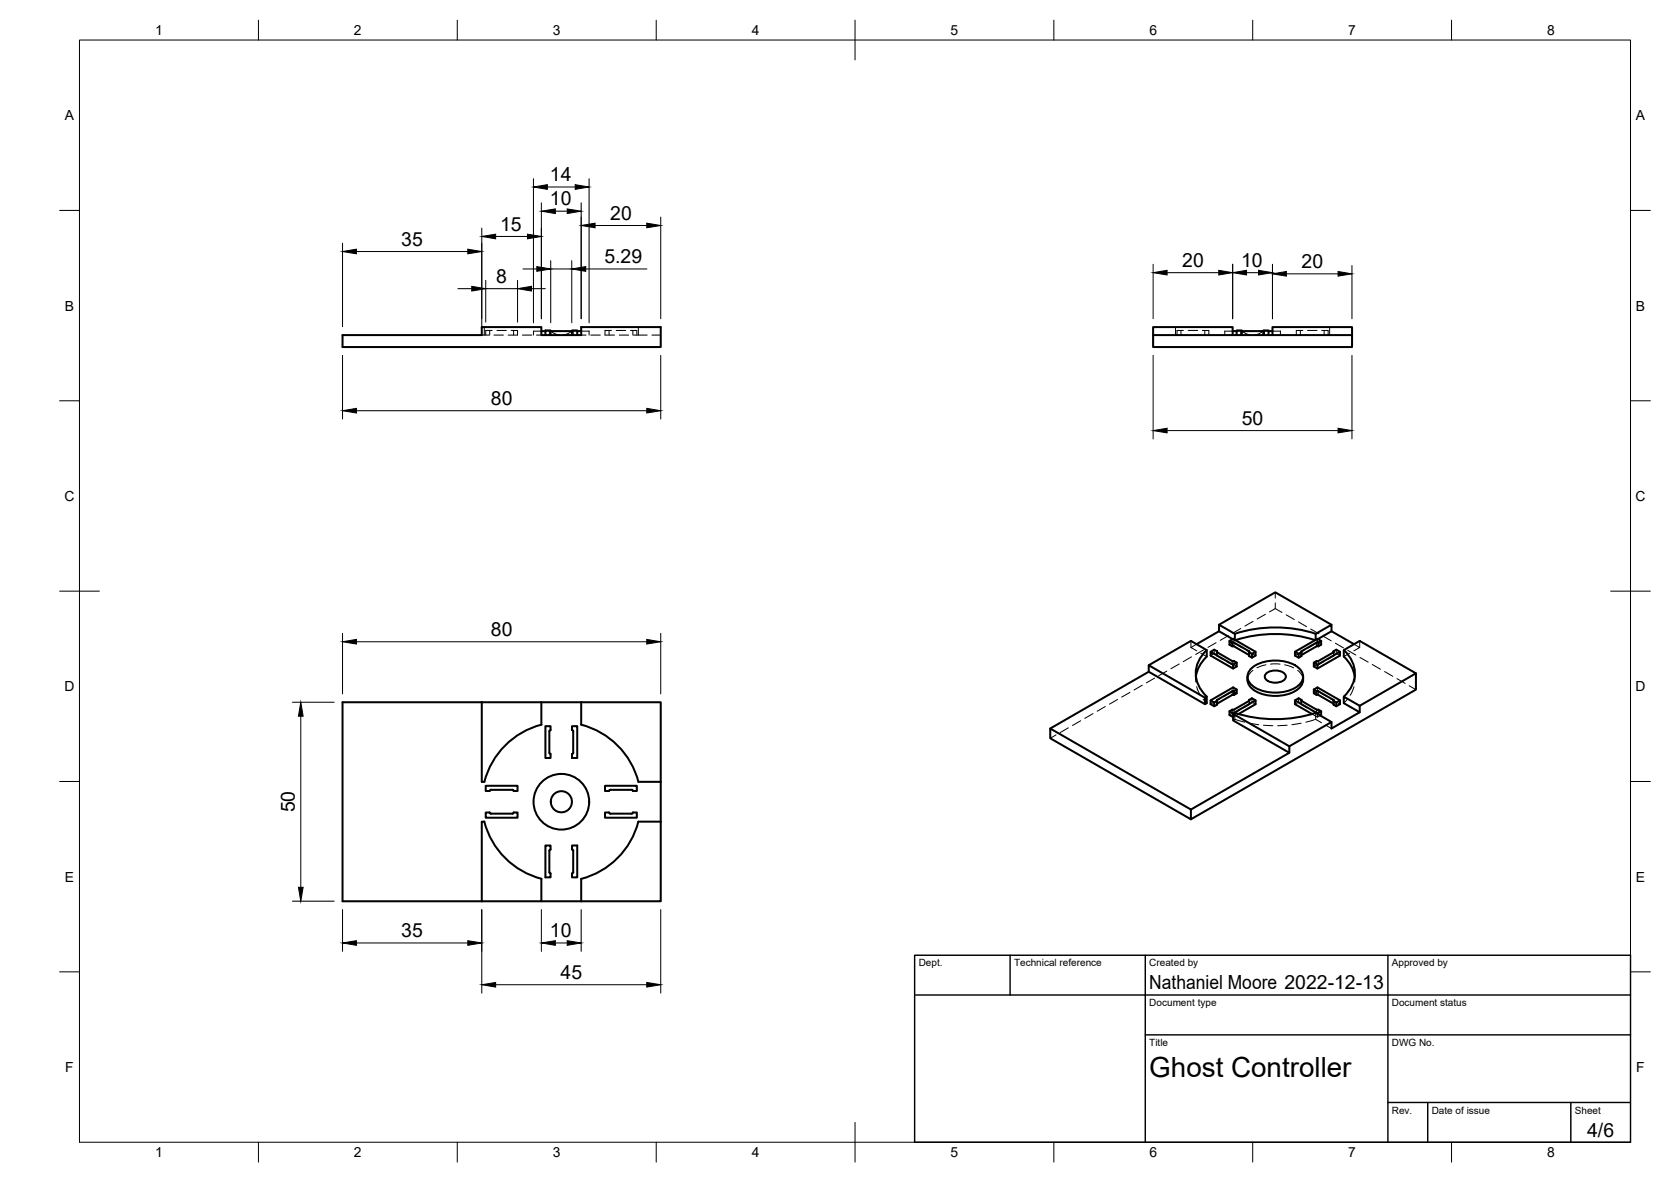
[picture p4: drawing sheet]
<svg xmlns="http://www.w3.org/2000/svg" width="420mm" height="297mm" viewBox="0 0 420 297" stroke-linecap="round" stroke-linejoin="round" font-family="sans-serif">
<!-- layer: Visible -->
<g fill="none" stroke="#000" stroke-width=".51">
<path d="M86.1 84.2h35v-2h15v2h10v-2h20v5h-80zM136.1 83.2h1M137.1 84.2v-1.2h1.3v1.2M138.4 83.2h5.4M143.8 84.2v-1.2h1.3v1.2M145.1 83.2h1M289.9 84.2v-2h20v2M309.9 83.2h1M310.9 84.2v-1.2h1.4v1.2M312.3 83.2h5.3M317.6 84.2v-1.2h1.4v1.2M319 83.2h1"/>
<path d="M320 84.2v-2h20v2h-50.1v3h50.1v-3M306.5 158.6v-1.6l4 2.3v1.5M306.5 157l14.2-8.1 14.1 8.1M310.5 159.3a33.1 33.1 0 0 1 20.3 0M330.8 159.3v1.5M334.8 158.6v-1.6l-4 2.3M121.1 176.5v20h.7M136.1 176.5v5.6M146.1 176.5v5.6a20 20 0 0 1 14.4 14.4M146.1 176.5h20v20M146.1 176.5h-60v50h35M288.8 167.2l10.6-6.1 4 2.3v1.6a8.6 8.6 0 0 0-2.7 5"/>
<path d="M288.8 168.8v-1.6l14.2 8.1v1.7M303 175.3l.4-.2v1.6l-.4 .3-14.2-8.2-24.7 14.3M303.4 163.3a7.6 7.6 0 0 0 0 11.8M306 163.9l3.8 2.2h.5l.7 .4v1l-1 .5-5.6-3.3v-.9l5.6 3.3M306 176.1v1l-.7 .4-.9-.5v-1l.9 .5v1M306 163.7v.2M306 163.7l-.7-.4-.9 .5M306 176.1l-.7 .4M309.1 161.1l.9-.6 5.7 3.3v.9l-.9 .6-.7-.4v-1l.7 .4v1M309.1 178.7l.7-.4h.5l3.8-2.2v-.2l.7-.4 .9 .5v1l-4.3 2.4M309.1 161.1l.7 .4v.9l-.7-.4zM309.8 162.4h.5l3.8 2.2"/>
<path d="M309.8 161.5h.5M309.9 160.6l-3.4-2-5.6 3.3M310 179.4l14.2 8.1v1.7l-14.2-8.2zM310 179.3l-.9-.6v1l.9 .5M310.3 174.6l.7-.4v-.9l-1-.6-5.6 3.3M310.3 173.7v.9M310.3 161.5l3.8 2.2M310.3 174.6h-.5l-3.8 2.2M310.3 173.7l-.3-.1-4 2.3v.2M310.5 179.1l-.5 .3M310.6 160.9a33.2 33.2 0 0 1 20.1 0M311 166.5l-1 .6v.9"/>
<path d="M311 173.3l-.7 .4M313.6 170a3.8 3.8 0 0 0 2.9 4.1 10.3 10.3 0 0 0 10.4-1.4 3.1 3.1 0 0 0 .8-2.7M314.1 175.9v.2M314.1 163.7v.2M314.9 167.7a10.4 10.4 0 0 1 11.5 0 2.74 2.74 0 0 1 0 4.6 10.4 10.4 0 0 1-11.5 0 2.74 2.74 0 0 1 0-4.6zM315.7 176l-5.7 3.4M315.7 163.8l-.9 .5M318.4 169.3a3.6 3.6 0 0 1 4.8 .3 1.6 1.6 0 0 1-1.7 1.9h-1.7a1.6 1.6 0 0 1-1.7-1.9zM327.2 163.9v1l-.7 .4-.9-.6v-.9l.9 .5v1M327.2 176.1l3.9 2.2h.4l.7 .4v1l-.2 .1M327.2 175.9v.2M327.2 163.9l-.7 .4"/>
<path d="M327.2 175.9l-.7-.4-.9 .5M330.3 173.3l1-.6 5.6 3.3v1l-.9 .5-.7-.4v-1M331 161.5l-3.8 2.2v.2M331 173.7l-.7-.4v.9l.7 .4M331 173.7v.9M331.1 174.6h.4l3.8 2.2M331.1 173.7l.2-.1 4 2.3v.2M331.1 161.5h.4M331.3 179.4l-5.7-3.4v1l4.3 2.4M331.4 160.6l3.4-2 5.7 3.3M331.5 162.4l.7-.4v-.9l-.9-.6-5.7 3.3M331.5 162.4h-.4l-3.9 2.2"/>
<path d="M332.2 161.1l-.7 .4v.9M332.2 178.7l-.9 .6M335.3 163.7l.7-.4 .9 .5v.9l-5.6 3.3-1-.5v-1l1 .6M335.3 163.9l-3.8 2.2h-.4l-.8 .4M335.3 163.7v.2M335.3 176.1l.7 .4M336.9 163.8l-5.6 3.3v.9M336.9 176l-.9 .5v1M337.9 163.3a7.6 7.6 0 0 1 0 11.8M340.6 170a8.6 8.6 0 0 0-2.7-5v-1.6l4-2.3 14.1 8.1-14.1 8.2M341.9 179v-1.6l-4-2.3v1.6l4 2.3-7.1 4.1v-1.7l-4-2.3a33.1 33.1 0 0 1-20.3 0M356 169.2v4.1l-56.6 32.6"/>
<path d="M123.4 198.5h5.4M123.4 198.5l-.3 .3h-1v-1.3h8v1.3h-1M128.9 198.5l.3 .3M136.2 182.1a20 20 0 0 0-14.4 14.4M138.1 183.8l.3-.3v-1h-1.3v8h1.3v-1l-.3-.3v-5.4M144.1 183.8l-.3-.3v-1h1.3v8h-1.3v-1l.3-.3v-5.4M153.4 198.5h5.4M153.4 198.5l-.3 .3h-1v-1.3h8v1.3h-.9l-.4-.3M160.5 196.5h5.6M166.1 196.5v10M264.1 183.1l35.3 20.3v2.5l-35.3-20.4zM324.2 189.2l-24.8 14.2"/>
<path d="M334.8 181.4l-10.6 6.1M129.1 204.2h1v1.3h-8v-1.3h1l.3 .3M129.2 204.2l-.3 .3h-5.5M137.1 212.5h1.3v1l-.3 .3v5.4l.3 .3v1h-1.3zM143.8 212.5h1.3v8h-1.3v-1l.3-.3v-5.4l-.3-.3zM152.1 204.2h1l.3 .3h5.4l.4-.3h.9v1.3h-8zM166.1 206.5h-5.6a20 20 0 0 1-14.4 14.4M166.1 206.5v20h-20M136.1 220.9v5.6h-15M136.1 226.5h10M136.2 220.8a20 20 0 0 1-14.4-14.3h-.7v20M146.1 220.9v5.6"/>
<circle cx="141.1" cy="201.5" r="7"/>
<circle cx="141.2" cy="201.5" r="2.66"/>
</g>
<!-- layer: Hidden -->
<g fill="none" stroke="#000" stroke-width=".25">
<path d="M121.8 82.2v2h-.7M121.8 84.2h1.2M123.1 83v1.2M123.7 83h-1.6v1.2M124.2 84.2h2.4M124.9 83h2.4M128.5 83h1.6v1.2h-2.3M129.1 83v1.2M131.3 84.2h2.4M134.9 84.2h1.2M136.1 83.2h-2v1M137.1 83.2h1.3"/>
<path d="M138.1 83v1.2M138.5 83.2l.9 .6 1.1 .4M143.8 83.2l-1 .6-1.1 .4M143.8 83.2h1.3M144.1 83v1.2M146.1 84.2h1.3M146.1 83.2h2v1M148.5 84.2h2.4M153.1 83v1.2M153.8 83h-1.7v1.2h2.4M154.9 83h2.4M155.7 84.2h2.4"/>
<path d="M158.5 83h1.6v1.2M159.1 83v1.2M159.3 84.2h3.4M160.5 82.2v2M163.9 84.2h2.2M295.6 82.2v2M296.9 83v1.2M297.6 83h-1.6v1.2M298.7 83h2.4M302.3 83h1.7v1.2M302.9 83v1.2M309.9 83.2h-1.9v1"/>
<path d="M310.9 83.2h1.4M312 83v1.2M312.3 83.2l1 .6 1 .4M317.9 83v1.2M319 83.2a2.33 2.33 0 0 0-2.4 .6l-1.1 .4M320 83.2h1.9v1M327 83v1.2M327.6 83h-1.7v1.2M328.8 83h2.4M332.3 83h1.6v1.2M333 83v1.2M334.3 82.2v2"/>
<path d="M308.9 159.7l-2.1 1.2M312 158l-2.1 1.1M315.1 156.2l-2.1 1.1M318.2 154.4l-2.1 1.2M320.7 151.5v1.4l-1.5 .9M320.7 152.9l1.6 1M320.7 148.9v1.4M323.4 154.5l2 1.2M326.5 156.3l2 1.2M329.6 158.1l2 1.2M332.7 159.9l2 1.1M274.8 179.3l-2 1.2"/>
<path d="M277.9 177.6l-2 1.1M281 175.8l-2 1.2M284.1 174l-2.1 1.2M287.2 172.2l-2.1 1.2M290.3 170.4l-2.1 1.2M293.4 168.6l-2.1 1.2M296.5 166.9l-2.1 1.1M299.4 161.1v1.6M299.6 165.1l-2.1 1.2M300.7 169.2v1.7M300.7 170v1.4M300.9 161.9l-1.5 .8 1.5 .9"/>
<path d="M300.9 172.6l.9 2.1M301.9 164.2l1.5 .8M302.5 175.7l.9 1M302.7 163.3l-2.1 1.2M304.4 164.7l.9-.5 .7 .4v.3l1.4 .8M305.3 163.3v.9M305.8 161.5l-2.1 1.2M305.9 163.8v.9M305.9 176v1M306 176.8v.3M306.7 175.6l-2.3 1.4M308.4 166.3l2.6 1.2"/>
<path d="M309.1 162l.9-.5 2.4 1.3M309.8 179.3l-.7 .4M309.8 178.3v1M309.9 160.6l.7 .3M310 160.5v1M310 172.7v1M310.3 166.1v1M310.5 179.1v1.7l2.5 .7M310.5 160.8v.1M311 174.2l-1-.5-2.3 1.3M311.4 179.4l-1.4 .8M311.7 178.5l-1.5 .8h-.4"/>
<path d="M313.4 163.4l2.3 1.3M314.1 164.6v.3M314.2 163.8v.9M314.2 176v1M314.8 175.5v.9M315 168.5l-1 1.1-.4 1.3M315.7 177l-.9-.6-.7 .4v.3l-1.4 .8M318.3 167.1l-2.3 .7M319.1 171.2l1.6 .4 1.5-.4M319.5 166.9h2.4M323 167.1l2.3 .7M325.6 177l.9-.6 .7 .4v.3l1.4 .8"/>
<path d="M326.3 168.5l1 1.1 .4 1.3M326.5 175.5v.9M327.2 163.8v.9M327.2 176v1M327.2 164.6v.3M327.9 163.4l-2.3 1.3M329.7 178.5l1.4 .8h.4l.7 .4M329.9 179.4l1.4 .8 .7-.4M330.3 174.2l1-.5 2.3 1.3M330.8 179.1v1.7l1.5 .8M330.8 160.8v.1M331 167.1l-.7 .4"/>
<path d="M331 166.1v1M331.3 160.5v1M331.3 172.7v1M331.3 179.4v.8M331.4 160.6l-.7 .3M331.5 178.3v1M332.2 162l-.9-.5-2.3 1.3M332.9 166.3l-1.4 .8h-.5M334.6 175.6l2.3 1.4M335.3 176.8v.3M335.4 163.8v.9M335.4 176v1"/>
<path d="M335.8 161.6l2 1.2M336 163.3v.9M336.9 164.7l-.9-.5-.7 .4v.3l-1.4 .8M338.8 175.7l-.9 1M338.9 163.4l2 1.2M339.4 164.2l-1.5 .8M340.4 172.6l-.9 2.1M340.5 161.9l1.4 .8-1.5 .9M340.6 170v1.4M340.7 169.2v1.7M341.9 161.1v1.6M341.9 165.2l2.1 1.2"/>
<path d="M345 167l2.1 1.2M348.1 168.8l2.1 1.2M351.2 170.5l2.1 1.2M354.3 172.3l1.7 1M265.5 184.7l-1.4 .8M268.6 182.9l-2 1.2M271.7 181.1l-2 1.2M310.5 180.8l-.5 .2M314.2 181.7l2.3 .4M317.7 182.3l2.4 .1M323.6 182.3l-2.4 .1M327.2 181.7l-2.4 .4"/>
<path d="M330.8 180.8l-2.5 .7M333.3 182.2l1.5 .9"/>
</g>
<!-- layer: Hidden Narrow -->
<path d="M306 163.9v1M309.8 166.1v1M310.3 178.3v1M314.1 176.1v1M327.2 176.1v1M331 178.3v1M331.5 166.1v1M335.3 163.9v1" fill="none" stroke="#000" stroke-width=".25"/>
<!-- layer: Visible Narrow -->
<path d="M306 175.9v.2M309.8 173.7v.9M310.3 161.5v.9M314.1 163.7v.2M327.2 163.7v.2M331 161.5v.9M331.5 173.7v.9M335.3 175.9v.2" fill="none" stroke="#000" stroke-width=".25"/>
<!-- layer: BORDER -->
<g fill="none" stroke="#000" stroke-width=".25">
<path d="M20 10.1h390v276.9h-390zM65 5.1v5M115 5.1v5M165 5.1v5M215 5.1v10M265 5.1v5M315 5.1v5M365 5.1v5M15 52.9h5M410 52.9h5M15 100.7h5M410 100.7h5"/>
<path d="M15 148.6h10M405 148.6h10M15 196.4h5M410 196.4h5M15 244.2h5M410 244.2h5M65 287v5M115 287v5M165 287v5M215 282.1v9.9M265 287v5M315 287v5"/>
<path d="M365 287v5"/>
</g>
<!-- layer: TITLEBLOCK -->
<path d="M230 240.1h180v46.9h-180zM230 250h180M254 240.1v9.9M288 240.1v46.9M349 240.1v46.9M288 260.1h122M349 277.1h61M359 277.1v9.9M395 277.1v9.9" fill="none" stroke="#000" stroke-width=".36"/>
<!-- layer: FD_Dimensions -->
<g fill="none" stroke="#000" stroke-width=".25">
<path d="M121.1 57.3v24.8M124.6 59.4h8M134.1 44.9v36.2M136.1 51v29.1M137.6 47h7M139.6 53.1h3M146.1 51v29.1M148.1 44.9v36.2M149.6 56.7h13M166.1 54.6v25.5M86.1 61.1v21M89.6 63.2h28"/>
<path d="M115.1 72.5h3.5M122.1 70.4v10.5M122.1 72.5h8M130.1 70.4v10.5M131.5 67.6h3.5M133.6 72.5h3.5M138.5 65.5v15.6M138.5 67.6h5.3M143.8 65.5v15.6M147.3 67.6h15.4M289.9 66.4v13.7M293.5 68.5h13"/>
<path d="M309.9 66.4v13.7M313.4 68.5h3M320 66.4v13.7M323.4 68.8h13M339.9 66.7v13.4M86.1 89.3v16M166.1 89.3v16M289.9 89.3v21M339.9 89.3v21M89.6 103.2h73M293.5 108.2h42.9M86.1 159.2v15.2"/>
<path d="M166.1 159.2v15.2M73.5 176.5h10.5M75.6 180v43M89.6 161.3h73M73.5 226.5h10.5M86.1 228.6v10.5M89.6 237h28M121.1 228.6v21M136.1 228.6v10.5M139.6 237h3M146.1 228.6v10.5M166.1 228.6v21"/>
<path d="M124.6 247.5h38"/>
</g>
<g fill="#000" stroke="#000" stroke-width=".25">
<path d="M121.1 59.4l3.5-.5v1.1zM132.6 58.9l3.5 .5-3.5 .6zM134.1 47l3.5-.6v1.2zM136.1 53.1l3.5-.6v1.2zM142.6 52.5l3.5 .6-3.5 .6zM144.6 46.4l3.5 .6-3.5 .6zM146.1 56.7l3.5-.6v1.1zM162.6 56.1l3.5 .6-3.5 .5zM86.1 63.2l3.5-.6v1.2zM117.6 62.6l3.5 .6-3.5 .6zM118.6 72l3.5 .5-3.5 .6zM130.1 72.5l3.5-.5v1.1z"/>
<path d="M135 67l3.5 .6-3.5 .6zM143.8 67.6l3.5-.6v1.2zM289.9 68.5l3.6-.6v1.2zM306.5 67.9l3.4 .6-3.4 .6zM309.9 68.5l3.5-.6v1.2zM316.4 67.9l3.6 .6-3.6 .6zM320 68.8l3.4-.6v1.2zM336.4 68.2l3.5 .6-3.5 .6zM86.1 103.2l3.5-.6v1.2zM162.6 102.6l3.5 .6-3.5 .6zM289.9 108.2l3.6-.6v1.2zM336.4 107.6l3.5 .6-3.5 .6z"/>
<path d="M75.6 176.5l.6 3.5h-1.2zM86.1 161.3l3.5-.6v1.1zM162.6 160.7l3.5 .6-3.5 .5zM75 223h1.2l-.6 3.5zM86.1 237l3.5-.6v1.2zM117.6 236.4l3.5 .6-3.5 .6zM136.1 237l3.5-.6v1.2zM142.6 236.4l3.5 .6-3.5 .6zM121.1 247.5l3.5-.6v1.2zM162.6 246.9l3.5 .6-3.5 .6z"/>
</g>
<text font-size="7" x="289" y="270.6">Ghost Controller</text>
<g font-size="4.9">
<text x="138.3" y="45.6">14</text>
<text x="138.3" y="51.6">10</text>
<text x="125.7" y="58">15</text>
<text x="153.5" y="55.2">20</text>
<text x="100.9" y="61.8">35</text>
<text x="124.8" y="71.1">8</text>
<text x="152" y="66.1">5.29</text>
<text x="297.3" y="67.1">20</text>
<text x="312.1" y="67.1">10</text>
<text x="327.3" y="67.4">20</text>
<text x="123.4" y="101.8">80</text>
<text x="312.3" y="106.8">50</text>
<text x="123.4" y="159.8">80</text>
<text x="74.2" y="204.2" transform="rotate(-90 74.2 204.2)">50</text>
<text x="100.9" y="235.5">35</text>
<text x="138.3" y="235.5">10</text>
<text x="141" y="246">45</text>
<text x="289" y="248.5">Nathaniel Moore 2022-12-13</text>
<text x="399.1" y="285.7">4/6</text>
</g>
<g font-size="3.5">
<text x="39" y="8.8">1</text>
<text x="89" y="8.8">2</text>
<text x="139" y="8.8">3</text>
<text x="189" y="8.8">4</text>
<text x="239" y="8.8">5</text>
<text x="289" y="8.8">6</text>
<text x="339" y="8.8">7</text>
<text x="389" y="8.8">8</text>
<text x="16.3" y="30.2">A</text>
<text x="411.3" y="30.2">A</text>
<text x="16.3" y="78">B</text>
<text x="411.3" y="78">B</text>
<text x="16.2" y="125.9">C</text>
<text x="411.2" y="125.9">C</text>
<text x="16.2" y="173.7">D</text>
<text x="411.2" y="173.7">D</text>
<text x="16.3" y="221.6">E</text>
<text x="411.3" y="221.6">E</text>
<text x="16.4" y="269.4">F</text>
<text x="411.4" y="269.4">F</text>
<text x="39" y="290.8">1</text>
<text x="89" y="290.8">2</text>
<text x="139" y="290.8">3</text>
<text x="189" y="290.8">4</text>
<text x="239" y="290.8">5</text>
<text x="289" y="290.8">6</text>
<text x="339" y="290.8">7</text>
<text x="389" y="290.8">8</text>
</g>
<g font-size="2.5">
<text x="231" y="242.9">Dept.</text>
<text x="255" y="242.9">Technical reference</text>
<text x="289" y="242.9">Created by</text>
<text x="350" y="242.9">Approved by</text>
<text x="289" y="252.8">Document type</text>
<text x="350" y="252.8">Document status</text>
<text x="289" y="262.9">Title</text>
<text x="350" y="262.9">DWG No.</text>
<text x="350" y="279.9">Rev.</text>
<text x="360" y="279.9">Date of issue</text>
<text x="396" y="279.9">Sheet</text>
</g>
</svg>
